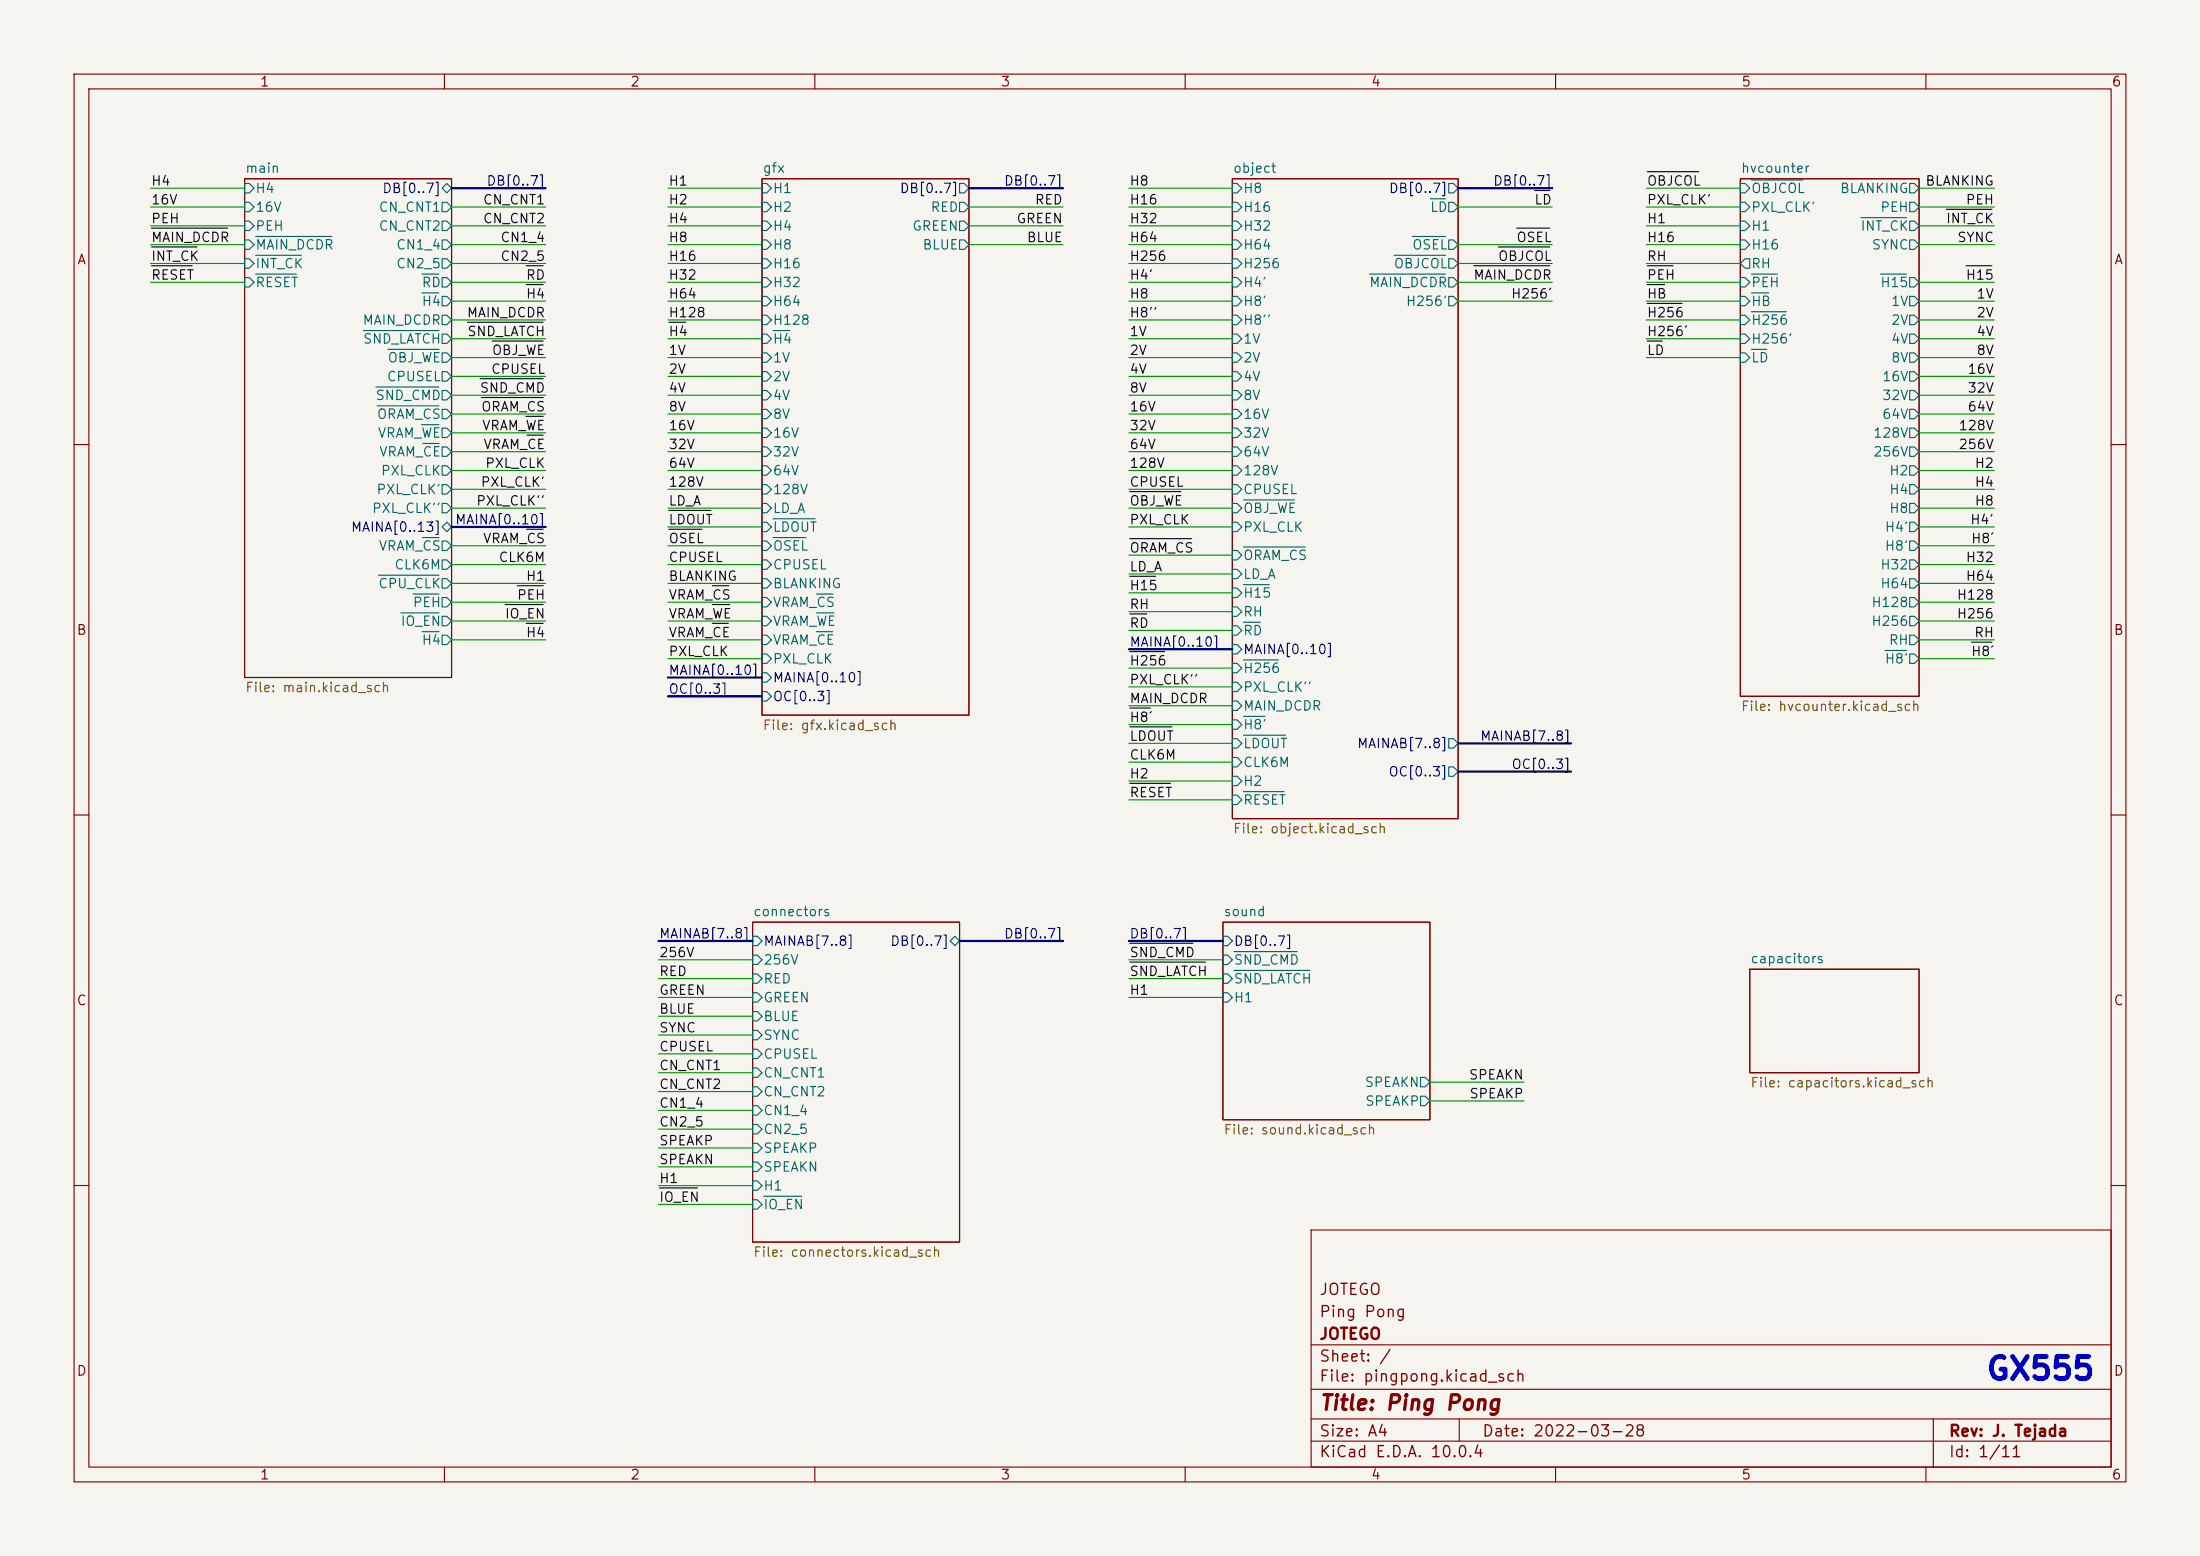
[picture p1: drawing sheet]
<svg xmlns="http://www.w3.org/2000/svg" width="297mm" height="210mm" viewBox="0 0 297 210" stroke-linecap="round" stroke-linejoin="round" font-family="sans-serif">
<path d="M0 0h297v210h-297z" fill="#f5f4ef" stroke="#f5f4ef" stroke-width=".14"/>
<g fill="none" stroke="#840000" stroke-width=".15">
<path d="M10 10h277v190h-277zM12 12h273v186h-273zM60 10v2M110 10v2M160 10v2M210 10v2M260 10v2M33 24.1h28v67.3h-28zM102.9 24.1h27.9v72.4h-27.9zM166.4 24.1h30.4v86.4h-30.4zM234.9 24.1h24.2v69.9h-24.2zM10 60h2"/>
<path d="M285 60h2M10 110h2M285 110h2M101.6 124.5h27.9v43.1h-27.9zM165.1 124.5h27.9v26.6h-27.9zM236.2 130.8h22.9v14h-22.9zM10 160h2M177 166h108v32h-108zM285 160h2M60 198v2M110 198v2M160 198v2"/>
<path d="M177 194.5h108M177 191.5h108M177 187.5h108M177 181.5h108M197 191.5v3M210 198v2M260 198v2M261 191.5v6.5"/>
</g>
<g fill="none" stroke="#006464" stroke-width=".15">
<path d="M33 24.8h.7l.6 .6-.6 .6h-.7zM33 29.8h.7l.6 .7-.6 .6h-.7zM33 34.9h.7l.6 .7-.6 .6h-.7zM33 27.3h.7l.6 .6-.6 .7h-.7zM33 32.4h.7l.6 .6-.6 .7h-.7zM33 37.5h.7l.6 .6-.6 .6h-.7zM34.5 34.5h6.2M34.5 37h5.5M34.5 31.9h10.3M57 39.5h2.3M57 37h2.3M59.7 37.5h.6l.7 .6-.7 .6h-.6z"/>
<path d="M59.7 25.4l.6-.6 .7 .6-.7 .6zM59.7 32.4h.6l.7 .6-.7 .7h-.6zM59.7 34.9h.6l.7 .7-.7 .6h-.6zM59.7 29.8h.6l.7 .7-.7 .6h-.6zM59.7 27.3h.6l.7 .6-.7 .7h-.6zM102.9 32.4h.6l.6 .6-.6 .7h-.6zM102.9 37.5h.6l.6 .6-.6 .6h-.6zM102.9 34.9h.6l.6 .7-.6 .6h-.6zM102.9 29.8h.6l.6 .7-.6 .6h-.6zM102.9 24.8h.6l.6 .6-.6 .6h-.6zM102.9 27.3h.6l.6 .6-.6 .7h-.6zM129.5 24.8h.7l.6 .6-.6 .6h-.7z"/>
<path d="M129.5 27.3h.7l.6 .6-.6 .7h-.7zM129.5 29.8h.7l.6 .7-.6 .6h-.7zM129.5 32.4h.7l.6 .6-.6 .7h-.7zM166.4 29.8h.6l.6 .7-.6 .6h-.6zM166.4 34.9h.6l.6 .7-.6 .6h-.6zM166.4 24.8h.6l.6 .6-.6 .6h-.6zM166.4 37.5h.6l.6 .6-.6 .6h-.6zM166.4 27.3h.6l.6 .6-.6 .7h-.6zM166.4 32.4h.6l.6 .6-.6 .7h-.6zM184.9 37h10.2M188.2 34.5h6.9M190.7 31.9h4.4"/>
<path d="M193.1 26.8h2M195.6 24.8h.6l.6 .6-.6 .6h-.6zM195.6 27.3h.6l.6 .6-.6 .7h-.6zM195.6 32.4h.6l.6 .6-.6 .7h-.6zM195.6 34.9h.6l.6 .7-.6 .6h-.6zM195.6 37.5h.6l.6 .6-.6 .6h-.6zM234.9 27.3h.7l.6 .6-.6 .7h-.7zM234.9 29.8h.7l.6 .7-.6 .6h-.7zM234.9 32.4h.7l.6 .6-.6 .7h-.7zM234.9 37.5h.7l.6 .6-.6 .6h-.7zM234.9 24.8h.7l.6 .6-.6 .6h-.7zM235.6 34.9h.6v1.3h-.6l-.7-.6z"/>
<path d="M236.4 39.5h2.4M236.4 37h3.5M236.4 24.3h7M251.2 29.4h6.2M253.9 37h3.5M257.8 27.3h.6l.7 .6-.7 .7h-.6zM257.8 29.8h.6l.7 .7-.7 .6h-.6zM257.8 24.8h.6l.7 .6-.7 .6h-.6zM257.8 32.4h.6l.7 .6-.7 .7h-.6zM257.8 37.5h.6l.7 .6-.7 .6h-.6zM49 44.6h10.3M50.7 52.2h8.6"/>
<path d="M50.9 54.8h8.4M52.4 47.2h6.9M56.9 57.3h2.4M57.1 59.9h2.2M59.7 57.8h.6l.7 .6-.7 .7h-.6zM59.7 40h.6l.7 .6-.7 .7h-.6zM59.7 52.7h.6l.7 .6-.7 .7h-.6zM59.7 50.2h.6l.7 .6-.7 .6h-.6zM59.7 47.6h.6l.7 .7-.7 .6h-.6zM59.7 55.2h.6l.7 .7-.7 .6h-.6zM59.7 45.1h.6l.7 .6-.7 .7h-.6zM59.7 42.5h.6l.7 .7-.7 .6h-.6z"/>
<path d="M102.9 42.5h.6l.6 .7-.6 .6h-.6zM102.9 40h.6l.6 .6-.6 .7h-.6zM102.9 45.1h.6l.6 .6-.6 .7h-.6zM102.9 57.8h.6l.6 .6-.6 .7h-.6zM102.9 55.2h.6l.6 .7-.6 .6h-.6zM102.9 52.7h.6l.6 .6-.6 .7h-.6zM102.9 50.2h.6l.6 .6-.6 .6h-.6zM102.9 47.6h.6l.6 .7-.6 .6h-.6zM104.4 44.6h2.3M166.4 42.5h.6l.6 .7-.6 .6h-.6zM166.4 52.7h.6l.6 .6-.6 .7h-.6zM166.4 47.6h.6l.6 .7-.6 .6h-.6z"/>
<path d="M166.4 50.2h.6l.6 .6-.6 .6h-.6zM166.4 45.1h.6l.6 .6-.6 .7h-.6zM166.4 55.2h.6l.6 .7-.6 .6h-.6zM166.4 57.8h.6l.6 .6-.6 .7h-.6zM166.4 40h.6l.6 .6-.6 .7h-.6zM195.6 40h.6l.6 .6-.6 .7h-.6zM234.9 40h.7l.6 .6-.6 .7h-.7zM234.9 42.5h.7l.6 .7-.6 .6h-.7zM234.9 45.1h.7l.6 .6-.6 .7h-.7zM234.9 47.6h.7l.6 .7-.6 .6h-.7zM236.4 47.2h2.1M236.4 42.1h4.8"/>
<path d="M257.8 47.6h.6l.7 .7-.7 .6h-.6zM257.8 40h.6l.7 .6-.7 .7h-.6zM257.8 45.1h.6l.7 .6-.7 .7h-.6zM257.8 42.5h.6l.7 .7-.7 .6h-.6zM257.8 50.2h.6l.7 .6-.7 .6h-.6zM257.8 52.7h.6l.7 .6-.7 .7h-.6zM257.8 55.2h.6l.7 .7-.7 .6h-.6zM257.8 57.8h.6l.7 .6-.7 .7h-.6zM51.1 77.6h8.2M57 72.6h2.3M59.7 71.1l.6-.6 .7 .6-.7 .7zM59.7 60.3h.6l.7 .7-.7 .6h-.6z"/>
<path d="M59.7 62.9h.6l.7 .6-.7 .6h-.6zM59.7 67.9h.6l.7 .7-.7 .6h-.6zM59.7 65.4h.6l.7 .6-.7 .7h-.6zM59.7 73h.6l.7 .7-.7 .6h-.6zM59.7 75.6h.6l.7 .6-.7 .6h-.6zM59.7 78.1h.6l.7 .6-.7 .7h-.6zM102.9 67.9h.6l.6 .7-.6 .6h-.6zM102.9 65.4h.6l.6 .6-.6 .7h-.6zM102.9 60.3h.6l.6 .7-.6 .6h-.6zM102.9 62.9h.6l.6 .6-.6 .6h-.6zM102.9 73h.6l.6 .7-.6 .6h-.6zM102.9 70.5h.6l.6 .6-.6 .7h-.6z"/>
<path d="M102.9 75.6h.6l.6 .6-.6 .6h-.6zM102.9 78.1h.6l.6 .6-.6 .7h-.6zM104.4 72.6h4.4M104.4 70h5.6M166.4 65.4h.6l.6 .6-.6 .7h-.6zM166.4 67.9h.6l.6 .7-.6 .6h-.6zM166.4 70.5h.6l.6 .6-.6 .7h-.6zM166.4 74.3h.6l.6 .6-.6 .7h-.6zM166.4 76.8h.6l.6 .7-.6 .6h-.6zM166.4 60.3h.6l.6 .7-.6 .6h-.6zM166.4 62.9h.6l.6 .6-.6 .6h-.6zM166.4 79.4h.6l.6 .6-.6 .6h-.6z"/>
<path d="M167.9 67.5h6.9M167.9 73.8h8.3M167.9 78.9h3.5M257.8 67.9h.6l.7 .7-.7 .6h-.6zM257.8 75.6h.6l.7 .6-.7 .6h-.6zM257.8 78.1h.6l.7 .6-.7 .7h-.6zM257.8 65.4h.6l.7 .6-.7 .7h-.6zM257.8 62.9h.6l.7 .6-.7 .6h-.6zM257.8 60.3h.6l.7 .7-.7 .6h-.6zM257.8 70.5h.6l.7 .6-.7 .7h-.6zM257.8 73h.6l.7 .7-.7 .6h-.6zM54.1 82.7h5.2"/>
<path d="M55.8 80.2h3.5M57 85.3h2.3M59.7 80.6h.6l.7 .7-.7 .6h-.6zM59.7 83.2h.6l.7 .6-.7 .7h-.6zM59.7 85.7h.6l.7 .7-.7 .6h-.6zM102.9 83.2h.6l.6 .6-.6 .7h-.6zM102.9 85.7h.6l.6 .7-.6 .6h-.6zM102.9 80.6h.6l.6 .7-.6 .6h-.6zM102.9 90.8h.6l.6 .6-.6 .7h-.6zM102.9 88.3h.6l.6 .6-.6 .6h-.6zM102.9 93.3h.6l.6 .7-.6 .6h-.6zM110.2 80.2h2.3"/>
<path d="M110.2 82.7h2.4M110.2 85.3h2.2M166.4 87h.6l.6 .6-.6 .7h-.6zM166.4 81.9h.6l.6 .7-.6 .6h-.6zM166.4 84.5h.6l.6 .6-.6 .6h-.6zM166.4 89.5h.6l.6 .7-.6 .6h-.6zM166.4 92.1h.6l.6 .6-.6 .6h-.6zM166.4 94.6h.6l.6 .7-.6 .6h-.6zM166.4 97.2h.6l.6 .6-.6 .6h-.6zM166.4 99.7h.6l.6 .6-.6 .7h-.6zM167.9 84h2.3M167.9 89.1h4.7"/>
<path d="M167.9 96.7h2.9M167.9 99.2h5.6M195.6 99.7h.6l.6 .6-.6 .7h-.6zM254.5 87.8h2.9M257.8 80.6h.6l.7 .7-.7 .6h-.6zM257.8 88.3h.6l.7 .6-.7 .6h-.6zM257.8 85.7h.6l.7 .7-.7 .6h-.6zM257.8 83.2h.6l.7 .6-.7 .7h-.6zM166.4 102.2h.6l.6 .7-.6 .6h-.6zM166.4 104.8h.6l.6 .6-.6 .6h-.6zM166.4 107.3h.6l.6 .7-.6 .6h-.6zM167.9 106.8h5.5"/>
<path d="M195.6 103.5h.6l.6 .6-.6 .7h-.6zM101.6 131.4h.6l.7 .7-.7 .6h-.6zM101.6 134h.6l.7 .6-.7 .7h-.6zM101.6 136.5h.6l.7 .7-.7 .6h-.6zM101.6 139.1h.6l.7 .6-.7 .6h-.6zM101.6 128.9h.6l.7 .6-.7 .7h-.6zM101.6 126.4h.6l.7 .6-.7 .6h-.6zM128.3 127l.6-.6 .6 .6-.6 .6zM165.1 128.9h.6l.7 .6-.7 .7h-.6zM165.1 126.4h.6l.7 .6-.7 .6h-.6zM165.1 131.4h.6l.7 .7-.7 .6h-.6zM165.1 134h.6l.7 .6-.7 .7h-.6z"/>
<path d="M166.6 128.4h8.5M166.6 131h10.2M101.6 141.6h.6l.7 .6-.7 .7h-.6zM101.6 146.7h.6l.7 .6-.7 .7h-.6zM101.6 144.1h.6l.7 .7-.7 .6h-.6zM101.6 149.2h.6l.7 .7-.7 .6h-.6zM101.6 151.8h.6l.7 .6-.7 .6h-.6zM101.6 154.3h.6l.7 .6-.7 .7h-.6zM101.6 156.8h.6l.7 .7-.7 .6h-.6zM101.6 159.4h.6l.7 .6-.7 .7h-.6zM191.8 148h.6l.6 .6-.6 .6h-.6zM191.8 145.4h.6l.6 .7-.6 .6h-.6z"/>
<path d="M101.6 161.9h.6l.7 .7-.7 .6h-.6zM103.1 161.5h5.1"/>
</g>
<g fill="none" stroke="#0f0f0f" stroke-width=".15">
<path d="M20.4 35.9h5.5M20.4 33.3h6.2M20.4 30.8h10.3M71 35.9h2.3M71 38.4h2.3M199 35.9h10.2M202.3 33.3h6.9M204.8 30.8h4.4M207.2 25.7h2M222.4 35.9h3.5M222.4 38.4h2.3M222.4 23.2h6.9"/>
<path d="M262.8 28.3h6.1M265.4 35.9h3.5M63.1 43.5h10.2M64.8 51.1h8.5M65 53.7h8.3M66.4 46h6.9M71 56.2h2.3M71.2 58.7h2.1M90.3 43.5h2.3M222.4 46h2M222.4 41h4.7M69.8 79.1h3.5"/>
<path d="M71.1 71.4h2.2M90.3 68.9h5.7M90.3 71.4h4.5M96.2 79.1h2.2M152.5 72.7h8.4M152.5 77.8h3.5M152.5 66.4h6.9M68.2 81.6h5.1M71 84.1h2.3M96.2 81.6h2.3M96.2 84.1h2.1M152.5 98.1h5.7"/>
<path d="M152.5 95.6h2.8M152.5 87.9h4.7M152.5 82.9h2.3M266.1 86.7h2.8M152.5 105.7h5.5M152.5 127.3h8.5M152.5 129.9h10.2M89 160.3h5.2"/>
</g>
<path d="M61 25.4h12.7M130.8 25.4h12.7M196.8 25.4h12.7M61 71.1h12.7M90.2 94h12.7M90.2 91.4h12.7M152.4 87.6h14M196.8 104.1h15.3M196.8 100.3h15.3M88.9 127h12.7M129.5 127h14M152.4 127h12.7" fill="none" stroke="#000084" stroke-width=".3"/>
<g fill="none" stroke="#009600" stroke-width=".15">
<path d="M20.3 27.9h12.7M20.3 35.6h12.7M20.3 25.4h12.7M20.3 30.5h12.7M20.3 33h12.7M20.3 38.1h12.7M61 27.9h12.7M61 35.6h12.7M61 30.5h12.7M61 33h12.7M61 38.1h12.7M90.2 27.9h12.7"/>
<path d="M90.2 35.6h12.7M90.2 25.4h12.7M90.2 30.5h12.7M90.2 33h12.7M90.2 38.1h12.7M130.8 27.9h12.7M130.8 30.5h12.7M130.8 33h12.7M152.4 27.9h14M152.4 35.6h14M152.4 25.4h14M152.4 30.5h14"/>
<path d="M152.4 33h14M152.4 38.1h14M196.8 27.9h12.7M196.8 35.6h12.7M196.8 33h12.7M196.8 38.1h12.7M222.2 27.9h12.7M222.2 35.6h12.7M222.2 25.4h12.7M222.2 30.5h12.7M222.2 33h12.7M222.2 38.1h12.7"/>
<path d="M259.1 27.9h10.1M259.1 25.4h10.1M259.1 30.5h10.1M259.1 33h10.1M259.1 38.1h10.1M61 50.8h12.7M61 53.3h12.7M61 55.9h12.7M61 48.3h12.7M61 45.7h12.7M61 43.2h12.7M61 40.6h12.7"/>
<path d="M61 58.4h12.7M90.2 50.8h12.7M90.2 53.3h12.7M90.2 55.9h12.7M90.2 48.3h12.7M90.2 45.7h12.7M90.2 43.2h12.7M90.2 40.6h12.7M90.2 58.4h12.7M152.4 50.8h14M152.4 53.3h14M152.4 55.9h14"/>
<path d="M152.4 48.3h14M152.4 45.7h14M152.4 43.2h14M152.4 40.6h14M152.4 58.4h14M196.8 40.6h12.7M222.2 48.3h12.7M222.2 45.7h12.7M222.2 43.2h12.7M222.2 40.6h12.7M259.1 50.8h10.1M259.1 53.3h10.1"/>
<path d="M259.1 55.9h10.1M259.1 48.3h10.1M259.1 45.7h10.1M259.1 43.2h10.1M259.1 40.6h10.1M259.1 58.4h10.1M61 61h12.7M61 66h12.7M61 63.5h12.7M61 68.6h12.7M61 73.7h12.7M61 76.2h12.7"/>
<path d="M61 78.7h12.7M90.2 61h12.7M90.2 66h12.7M90.2 63.5h12.7M90.2 68.6h12.7M90.2 71.1h12.7M90.2 73.7h12.7M90.2 76.2h12.7M90.2 78.7h12.7M152.4 61h14M152.4 66h14M152.4 63.5h14"/>
<path d="M152.4 68.6h14M152.4 71.1h14M152.4 74.9h14M152.4 77.5h14M259.1 61h10.1M259.1 66h10.1M259.1 63.5h10.1M259.1 68.6h10.1M259.1 71.1h10.1M259.1 73.7h10.1M259.1 76.2h10.1M259.1 78.7h10.1"/>
<path d="M61 81.3h12.7M61 83.8h12.7M61 86.4h12.7M90.2 81.3h12.7M90.2 88.9h12.7M90.2 83.8h12.7M90.2 86.4h12.7M152.4 82.6h14M152.4 80h14M152.4 97.8h14M152.4 90.2h14M152.4 85.1h14"/>
<path d="M152.4 95.3h14M152.4 92.7h14M259.1 81.3h10.1M259.1 88.9h10.1M259.1 83.8h10.1M259.1 86.4h10.1M152.4 108h14M152.4 100.3h14M152.4 102.9h14M152.4 105.4h14M88.9 137.2h12.7M88.9 129.5h12.7"/>
<path d="M88.9 132.1h12.7M88.9 134.6h12.7M88.9 139.7h12.7M152.4 129.5h12.7M152.4 132.1h12.7M152.4 134.6h12.7M88.9 149.9h12.7M88.9 147.3h12.7M88.9 152.4h12.7M88.9 142.2h12.7M88.9 144.8h12.7M88.9 157.5h12.7"/>
<path d="M88.9 154.9h12.7M193 148.6h12.7M193 146.1h12.7M88.9 162.6h12.7M88.9 160h12.7"/>
</g>
<text font-size="3" fill="#0000c2" x="268" y="187">GX555</text>
<text font-size="2" fill="#840000" x="178" y="190.8">Title: Ping Pong</text>
<g font-size="1.5" fill="#840000">
<text x="178" y="178.2">Ping Pong</text>
<text x="178" y="175.2">JOTEGO</text>
<text x="178" y="184.2">Sheet: /</text>
<text x="178" y="181.2">JOTEGO</text>
<text x="178" y="186.9">File: pingpong.kicad_sch</text>
<text x="178" y="197.1">KiCad E.D.A. 10.0.4</text>
<text x="178" y="194.3">Size: A4</text>
<text x="200" y="194.3">Date: 2022-03-28</text>
<text x="263" y="194.3">Rev: J. Tejada</text>
<text x="263" y="197.1">Id: 1/11</text>
</g>
<g font-size="1.3" fill="#840000">
<text x="35" y="12">1</text>
<text x="85" y="12">2</text>
<text x="135" y="12">3</text>
<text x="185" y="12">4</text>
<text x="235" y="12">5</text>
<text x="285" y="12">6</text>
<text x="10.3" y="36">A</text>
<text x="285.3" y="36">A</text>
<text x="10.3" y="86">B</text>
<text x="285.3" y="86">B</text>
<text x="10.3" y="136">C</text>
<text x="285.3" y="136">C</text>
<text x="10.3" y="186">D</text>
<text x="285.3" y="186">D</text>
<text x="35" y="200">1</text>
<text x="85" y="200">2</text>
<text x="135" y="200">3</text>
<text x="185" y="200">4</text>
<text x="235" y="200">5</text>
<text x="285" y="200">6</text>
</g>
<g font-size="1.3" fill="#006464">
<text x="33" y="23.6">main</text>
<text x="102.9" y="23.6">gfx</text>
<text x="166.4" y="23.6">object</text>
<text x="234.9" y="23.6">hvcounter</text>
<text x="34.4" y="26.4">H4</text>
<text x="34.4" y="28.9">16V</text>
<text x="51" y="28.9">CN_CNT1</text>
<text x="104.2" y="26.4">H1</text>
<text x="104.2" y="28.9">H2</text>
<text x="125.5" y="28.9">RED</text>
<text x="167.7" y="26.4">H8</text>
<text x="167.7" y="28.9">H16</text>
<text x="193" y="28.9">LD</text>
<text x="236.3" y="28.9">PXL_CLK'</text>
<text x="236.3" y="26.4">OBJCOL</text>
<text x="248.3" y="26.4">BLANKING</text>
<text x="253.8" y="28.9">PEH</text>
<text x="34.4" y="31.5">PEH</text>
<text x="34.4" y="34">MAIN_DCDR</text>
<text x="51" y="31.5">CN_CNT2</text>
<text x="53.4" y="34">CN1_4</text>
<text x="104.2" y="34">H8</text>
<text x="104.2" y="31.5">H4</text>
<text x="123.1" y="31.5">GREEN</text>
<text x="124.5" y="34">BLUE</text>
<text x="167.7" y="31.5">H32</text>
<text x="167.7" y="34">H64</text>
<text x="190.6" y="34">OSEL</text>
<text x="236.3" y="31.5">H1</text>
<text x="236.3" y="34">H16</text>
<text x="251.1" y="31.5">INT_CK</text>
<text x="252.6" y="34">SYNC</text>
<text x="34.4" y="36.5">INT_CK</text>
<text x="34.4" y="39.1">RESET</text>
<text x="53.4" y="36.5">CN2_5</text>
<text x="56.8" y="41.6">H4</text>
<text x="56.8" y="39.1">RD</text>
<text x="104.2" y="39.1">H32</text>
<text x="104.2" y="41.6">H64</text>
<text x="104.2" y="36.5">H16</text>
<text x="167.7" y="36.5">H256</text>
<text x="167.7" y="39.1">H4'</text>
<text x="167.7" y="41.6">H8'</text>
<text x="184.8" y="39.1">MAIN_DCDR</text>
<text x="188.1" y="36.5">OBJCOL</text>
<text x="189.7" y="41.6">H256'</text>
<text x="236.3" y="36.5">RH</text>
<text x="236.3" y="39.1">PEH</text>
<text x="236.3" y="41.6">HB</text>
<text x="253.8" y="39.1">H15</text>
<text x="255.2" y="41.6">1V</text>
<text x="48.9" y="44.2">MAIN_DCDR</text>
<text x="48.9" y="46.7">SND_LATCH</text>
<text x="104.2" y="44.2">H128</text>
<text x="104.2" y="46.7">H4</text>
<text x="167.7" y="44.2">H8''</text>
<text x="167.7" y="46.7">1V</text>
<text x="236.3" y="44.2">H256</text>
<text x="236.3" y="46.7">H256'</text>
<text x="255.2" y="46.7">4V</text>
<text x="255.2" y="44.2">2V</text>
<text x="52.1" y="51.8">CPUSEL</text>
<text x="52.2" y="49.2">OBJ_WE</text>
<text x="104.2" y="51.8">2V</text>
<text x="104.2" y="49.2">1V</text>
<text x="167.7" y="49.2">2V</text>
<text x="167.7" y="51.8">4V</text>
<text x="236.3" y="49.2">LD</text>
<text x="254" y="51.8">16V</text>
<text x="255.2" y="49.2">8V</text>
<text x="50.6" y="54.3">SND_CMD</text>
<text x="50.8" y="56.9">ORAM_CS</text>
<text x="50.9" y="59.4">VRAM_WE</text>
<text x="104.2" y="59.4">16V</text>
<text x="104.2" y="56.9">8V</text>
<text x="104.2" y="54.3">4V</text>
<text x="167.7" y="54.3">8V</text>
<text x="167.7" y="56.9">16V</text>
<text x="167.7" y="59.4">32V</text>
<text x="252.8" y="59.4">128V</text>
<text x="254" y="54.3">32V</text>
<text x="254" y="56.9">64V</text>
<text x="51.1" y="61.9">VRAM_CE</text>
<text x="51.3" y="64.5">PXL_CLK</text>
<text x="104.2" y="61.9">32V</text>
<text x="104.2" y="64.5">64V</text>
<text x="167.7" y="61.9">64V</text>
<text x="167.7" y="64.5">128V</text>
<text x="252.8" y="61.9">256V</text>
<text x="255" y="64.5">H2</text>
<text x="50.1" y="69.6">PXL_CLK''</text>
<text x="50.7" y="67">PXL_CLK'</text>
<text x="104.2" y="69.6">LD_A</text>
<text x="104.2" y="67">128V</text>
<text x="167.7" y="67">CPUSEL</text>
<text x="167.7" y="69.6">OBJ_WE</text>
<text x="255" y="69.6">H8</text>
<text x="255" y="67">H4</text>
<text x="51" y="74.6">VRAM_CS</text>
<text x="53.2" y="77.2">CLK6M</text>
<text x="104.2" y="74.6">OSEL</text>
<text x="104.2" y="72.1">LDOUT</text>
<text x="104.2" y="77.2">CPUSEL</text>
<text x="167.7" y="72.1">PXL_CLK</text>
<text x="167.7" y="75.9">ORAM_CS</text>
<text x="253.8" y="77.2">H32</text>
<text x="254.4" y="72.1">H4'</text>
<text x="254.4" y="74.6">H8'</text>
<text x="51" y="79.7">CPU_CLK</text>
<text x="55.6" y="82.3">PEH</text>
<text x="104.2" y="82.3">VRAM_CS</text>
<text x="104.2" y="79.7">BLANKING</text>
<text x="167.7" y="83.5">RH</text>
<text x="167.7" y="78.4">LD_A</text>
<text x="167.7" y="81">H15</text>
<text x="252.5" y="82.3">H128</text>
<text x="253.8" y="79.7">H64</text>
<text x="54" y="84.8">IO_EN</text>
<text x="56.8" y="87.3">H4</text>
<text x="104.2" y="84.8">VRAM_WE</text>
<text x="104.2" y="87.3">VRAM_CE</text>
<text x="104.2" y="89.9">PXL_CLK</text>
<text x="167.7" y="86.1">RD</text>
<text x="252.5" y="84.8">H256</text>
<text x="254.4" y="89.9">H8'</text>
<text x="254.9" y="87.3">RH</text>
<text x="167.7" y="91.1">H256</text>
<text x="167.7" y="93.7">PXL_CLK''</text>
<text x="167.7" y="96.2">MAIN_DCDR</text>
<text x="167.7" y="98.8">H8'</text>
<text x="167.7" y="101.3">LDOUT</text>
<text x="167.7" y="103.8">CLK6M</text>
<text x="167.7" y="106.4">H2</text>
<text x="167.7" y="108.9">RESET</text>
<text x="101.6" y="124">connectors</text>
<text x="165.1" y="124">sound</text>
<text x="103" y="130.5">256V</text>
<text x="166.5" y="130.5">SND_CMD</text>
<text x="236.2" y="130.3">capacitors</text>
<text x="103" y="133.1">RED</text>
<text x="103" y="135.6">GREEN</text>
<text x="166.5" y="133.1">SND_LATCH</text>
<text x="166.5" y="135.6">H1</text>
<text x="103" y="138.1">BLUE</text>
<text x="103" y="140.7">SYNC</text>
<text x="103" y="143.2">CPUSEL</text>
<text x="103" y="148.3">CN_CNT2</text>
<text x="103" y="145.8">CN_CNT1</text>
<text x="184.1" y="147">SPEAKN</text>
<text x="184.2" y="149.6">SPEAKP</text>
<text x="103" y="150.8">CN1_4</text>
<text x="103" y="153.4">CN2_5</text>
<text x="103" y="155.9">SPEAKP</text>
<text x="103" y="158.5">SPEAKN</text>
<text x="103" y="161">H1</text>
<text x="103" y="163.5">IO_EN</text>
</g>
<g font-size="1.3" fill="#0f0f0f">
<text x="20.3" y="27.9">16V</text>
<text x="20.3" y="25.4">H4</text>
<text x="65.1" y="27.9">CN_CNT1</text>
<text x="90.2" y="25.4">H1</text>
<text x="90.2" y="27.9">H2</text>
<text x="139.6" y="27.9">RED</text>
<text x="152.4" y="25.4">H8</text>
<text x="152.4" y="27.9">H16</text>
<text x="207" y="27.9">LD</text>
<text x="222.2" y="27.9">PXL_CLK'</text>
<text x="222.2" y="25.4">OBJCOL</text>
<text x="259.8" y="25.4">BLANKING</text>
<text x="265.3" y="27.9">PEH</text>
<text x="20.3" y="30.4">PEH</text>
<text x="20.3" y="35.5">INT_CK</text>
<text x="20.3" y="33">MAIN_DCDR</text>
<text x="65.1" y="30.4">CN_CNT2</text>
<text x="67.5" y="35.5">CN2_5</text>
<text x="67.5" y="33">CN1_4</text>
<text x="90.2" y="33">H8</text>
<text x="90.2" y="30.4">H4</text>
<text x="90.2" y="35.5">H16</text>
<text x="137.1" y="30.4">GREEN</text>
<text x="138.5" y="33">BLUE</text>
<text x="152.4" y="35.5">H256</text>
<text x="152.4" y="30.4">H32</text>
<text x="152.4" y="33">H64</text>
<text x="202.2" y="35.5">OBJCOL</text>
<text x="204.6" y="33">OSEL</text>
<text x="222.2" y="33">H16</text>
<text x="222.2" y="35.5">RH</text>
<text x="222.2" y="30.4">H1</text>
<text x="262.6" y="30.4">INT_CK</text>
<text x="264.1" y="33">SYNC</text>
<text x="20.3" y="38.1">RESET</text>
<text x="70.9" y="38.1">RD</text>
<text x="70.9" y="40.6">H4</text>
<text x="90.2" y="40.6">H64</text>
<text x="90.2" y="38.1">H32</text>
<text x="152.4" y="40.6">H8</text>
<text x="152.4" y="38.1">H4'</text>
<text x="198.8" y="38.1">MAIN_DCDR</text>
<text x="203.9" y="40.6">H256´</text>
<text x="222.2" y="38.1">PEH</text>
<text x="222.2" y="40.6">HB</text>
<text x="265.3" y="38.1">H15</text>
<text x="266.7" y="40.6">1V</text>
<text x="62.9" y="43.1">MAIN_DCDR</text>
<text x="63" y="45.7">SND_LATCH</text>
<text x="90.2" y="45.7">H4</text>
<text x="90.2" y="43.1">H128</text>
<text x="152.4" y="45.7">1V</text>
<text x="152.4" y="43.1">H8''</text>
<text x="222.2" y="45.7">H256´</text>
<text x="222.2" y="43.1">H256</text>
<text x="266.7" y="45.7">4V</text>
<text x="266.7" y="43.1">2V</text>
<text x="64.7" y="53.3">SND_CMD</text>
<text x="66.2" y="50.8">CPUSEL</text>
<text x="66.3" y="48.2">OBJ_WE</text>
<text x="90.2" y="50.8">2V</text>
<text x="90.2" y="48.2">1V</text>
<text x="90.2" y="53.3">4V</text>
<text x="152.4" y="50.8">4V</text>
<text x="152.4" y="53.3">8V</text>
<text x="152.4" y="48.2">2V</text>
<text x="222.2" y="48.2">LD</text>
<text x="265.5" y="53.3">32V</text>
<text x="265.5" y="50.8">16V</text>
<text x="266.7" y="48.2">8V</text>
<text x="64.9" y="55.8">ORAM_CS</text>
<text x="65" y="58.4">VRAM_WE</text>
<text x="90.2" y="58.4">16V</text>
<text x="90.2" y="55.8">8V</text>
<text x="152.4" y="55.8">16V</text>
<text x="152.4" y="58.4">32V</text>
<text x="264.3" y="58.4">128V</text>
<text x="265.5" y="55.8">64V</text>
<text x="65.2" y="60.9">VRAM_CE</text>
<text x="65.4" y="63.5">PXL_CLK</text>
<text x="90.2" y="60.9">32V</text>
<text x="90.2" y="63.5">64V</text>
<text x="152.4" y="60.9">64V</text>
<text x="152.4" y="63.5">128V</text>
<text x="264.3" y="60.9">256V</text>
<text x="266.5" y="63.5">H2</text>
<text x="64.2" y="68.5">PXL_CLK''</text>
<text x="64.8" y="66">PXL_CLK'</text>
<text x="90.2" y="71.1">LDOUT</text>
<text x="90.2" y="66">128V</text>
<text x="90.2" y="68.5">LD_A</text>
<text x="152.4" y="66">CPUSEL</text>
<text x="152.4" y="71.1">PXL_CLK</text>
<text x="152.4" y="68.5">OBJ_WE</text>
<text x="265.9" y="71.1">H4'</text>
<text x="266.5" y="66">H4</text>
<text x="266.5" y="68.5">H8</text>
<text x="65.1" y="73.6">VRAM_CS</text>
<text x="67.2" y="76.2">CLK6M</text>
<text x="90.2" y="73.6">OSEL</text>
<text x="90.2" y="76.2">CPUSEL</text>
<text x="152.4" y="74.9">ORAM_CS</text>
<text x="152.4" y="77.4">LD_A</text>
<text x="265.3" y="76.2">H32</text>
<text x="266" y="73.6">H8´</text>
<text x="68.1" y="83.8">IO_EN</text>
<text x="69.7" y="81.2">PEH</text>
<text x="70.9" y="78.7">H1</text>
<text x="90.2" y="83.8">VRAM_WE</text>
<text x="90.2" y="81.2">VRAM_CS</text>
<text x="90.2" y="78.7">BLANKING</text>
<text x="152.4" y="82.5">RH</text>
<text x="152.4" y="80">H15</text>
<text x="264.1" y="81.2">H128</text>
<text x="264.1" y="83.8">H256</text>
<text x="265.3" y="78.7">H64</text>
<text x="70.9" y="86.3">H4</text>
<text x="90.2" y="88.9">PXL_CLK</text>
<text x="90.2" y="86.3">VRAM_CE</text>
<text x="152.4" y="85.1">RD</text>
<text x="266" y="88.9">H8´</text>
<text x="266.4" y="86.3">RH</text>
<text x="152.4" y="95.2">MAIN_DCDR</text>
<text x="152.4" y="92.7">PXL_CLK''</text>
<text x="152.4" y="90.1">H256</text>
<text x="152.4" y="100.3">LDOUT</text>
<text x="152.4" y="97.8">H8´</text>
<text x="152.4" y="105.4">H2</text>
<text x="152.4" y="102.8">CLK6M</text>
<text x="152.4" y="107.9">RESET</text>
<text x="88.9" y="129.5">256V</text>
<text x="152.4" y="129.5">SND_CMD</text>
<text x="88.9" y="132">RED</text>
<text x="88.9" y="137.1">BLUE</text>
<text x="88.9" y="134.6">GREEN</text>
<text x="152.4" y="134.6">H1</text>
<text x="152.4" y="132">SND_LATCH</text>
<text x="88.9" y="142.2">CPUSEL</text>
<text x="88.9" y="139.7">SYNC</text>
<text x="88.9" y="144.7">CN_CNT1</text>
<text x="88.9" y="147.3">CN_CNT2</text>
<text x="88.9" y="149.8">CN1_4</text>
<text x="198.2" y="146">SPEAKN</text>
<text x="198.3" y="148.6">SPEAKP</text>
<text x="88.9" y="154.9">SPEAKP</text>
<text x="88.9" y="152.4">CN2_5</text>
<text x="88.9" y="157.4">SPEAKN</text>
<text x="88.9" y="160">H1</text>
<text x="88.9" y="162.5">IO_EN</text>
</g>
<g font-size="1.3" fill="#000084">
<text x="51.5" y="26.4">DB[0..7]</text>
<text x="65.6" y="25.4">DB[0..7]</text>
<text x="121.4" y="26.4">DB[0..7]</text>
<text x="135.4" y="25.4">DB[0..7]</text>
<text x="187.4" y="26.4">DB[0..7]</text>
<text x="201.5" y="25.4">DB[0..7]</text>
<text x="61.4" y="71.1">MAINA[0..10]</text>
<text x="47.3" y="72.1">MAINA[0..13]</text>
<text x="152.4" y="87.6">MAINA[0..10]</text>
<text x="167.7" y="88.6">MAINA[0..10]</text>
<text x="90.2" y="93.9">OC[0..3]</text>
<text x="90.2" y="91.4">MAINA[0..10]</text>
<text x="104.2" y="92.4">MAINA[0..10]</text>
<text x="104.2" y="95">OC[0..3]</text>
<text x="183.1" y="101.3">MAINAB[7..8]</text>
<text x="199.7" y="100.3">MAINAB[7..8]</text>
<text x="187.4" y="105.1">OC[0..3]</text>
<text x="204" y="104.1">OC[0..3]</text>
<text x="88.9" y="127">MAINAB[7..8]</text>
<text x="103" y="128">MAINAB[7..8]</text>
<text x="120.1" y="128">DB[0..7]</text>
<text x="135.4" y="127">DB[0..7]</text>
<text x="152.4" y="127">DB[0..7]</text>
<text x="166.5" y="128">DB[0..7]</text>
</g>
<g font-size="1.3" fill="#725600">
<text x="33" y="93.7">File: main.kicad_sch</text>
<text x="102.9" y="98.9">File: gfx.kicad_sch</text>
<text x="234.9" y="96.3">File: hvcounter.kicad_sch</text>
<text x="166.4" y="112.8">File: object.kicad_sch</text>
<text x="236.2" y="147.1">File: capacitors.kicad_sch</text>
<text x="165.1" y="153.4">File: sound.kicad_sch</text>
<text x="101.6" y="169.9">File: connectors.kicad_sch</text>
</g>
</svg>
